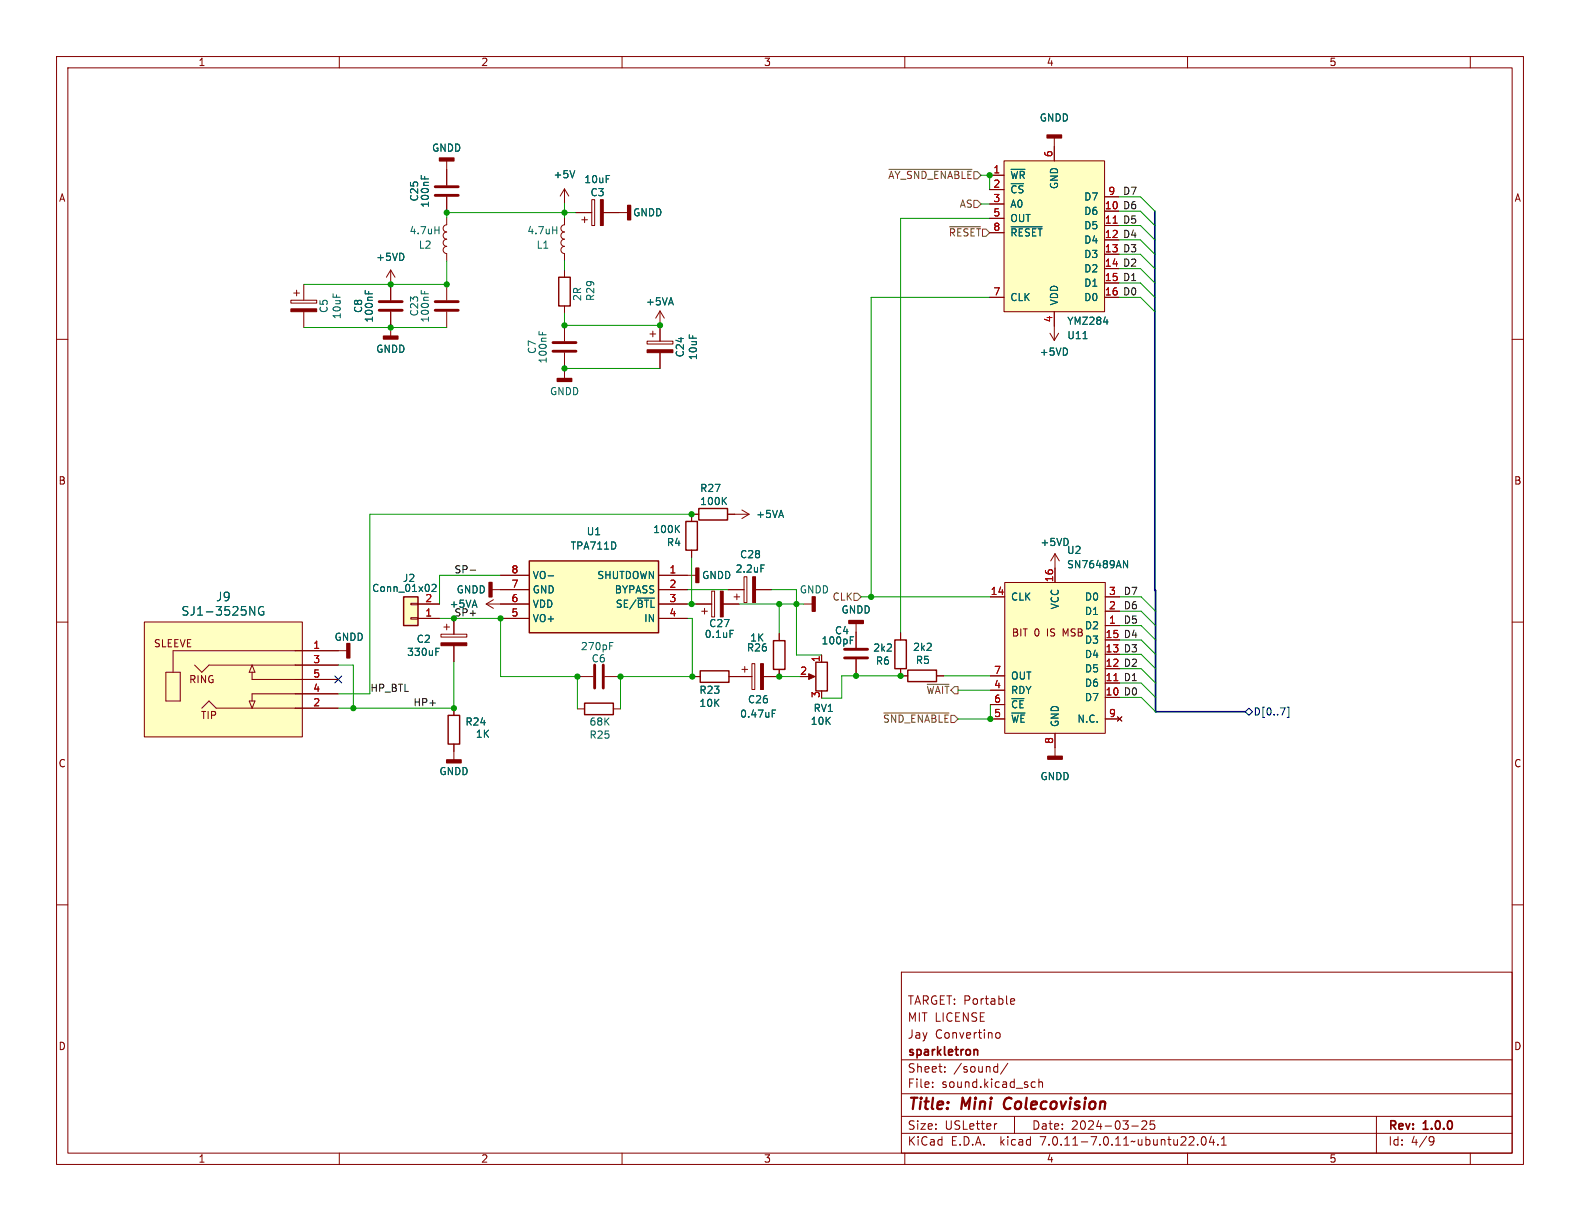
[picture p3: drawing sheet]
<svg xmlns="http://www.w3.org/2000/svg" width="279mm" height="216mm" viewBox="0 0 279 216" stroke-linecap="round" stroke-linejoin="round" font-family="sans-serif">
<g fill="none" stroke="#840000" stroke-width=".18">
<path d="M10 10h259.4v195.9h-259.4zM12 12h255.4v191.9h-255.4zM60 10v2M110 10v2M160 10v2M210 10v2M260 10v2M79 38.5v1.3a.64 .64 0 0 0-.6 .6 .64 .64 0 0 0 .6 .6 .64 .64 0 0 0-.6 .7 .64 .64 0 0 0 .6 .6 .64 .64 0 0 0-.6 .6 .64 .64 0 0 0 .6 .7 .64 .64 0 0 0-.6 .6 .64 .64 0 0 0 .6 .6v1.3M79 28.4v4.4M79 34.8v2.8M99.8 38.5v1.3a.64 .64 0 0 0-.6 .6 .64 .64 0 0 0 .6 .6 .64 .64 0 0 0-.6 .7 .64 .64 0 0 0 .6 .6 .64 .64 0 0 0-.6 .6 .64 .64 0 0 0 .6 .7 .64 .64 0 0 0-.6 .6 .64 .64 0 0 0 .6 .6v1.3M99.8 33.4v2.5"/>
<path d="M99.8 33.4l-.7 1.3M99.8 33.4l.8 1.3M101.9 37.6h2.7M102.9 38.9h1M103.4 38.4v1M104.6 35.3h.6v4.6h-.6zM106.7 37.6h4.3M175 31h2.5M175 33.5h2.5M175 36.1h2.5M175 38.6h2.5M177.5 28.4h17.8v26.7h-17.8z"/>
<path d="M186.4 24.4v4M195.3 37.3h2.6M195.3 39.9h2.6M195.3 34.8h2.6M10 60h2M51.4 53.1h4.6v.5h-4.6zM51.9 51.8h1.1M52.5 51.3v1M53.7 50.3v2.8M53.7 55.1v2.8M69.1 47.8v5.3M69.1 55.1v4.3"/>
<path d="M69.1 47.8l-.8 1.2M69.1 47.8l.7 1.2M79 50.3v2.8M79 55.1v2.8M99.8 47.8v1.2M99.8 54.1v1.3M99.8 57.5v2.8M114.9 59.1h1.1M115.4 58.5v1.1M116.7 55v5.3M116.7 55l-.7 1.3M116.7 55l.8 1.3"/>
<path d="M175 52.6h2.5M175 41.1h2.5M185.7 58.9l.7 1.3M186.4 55.1v5.1M187.2 58.9l-.8 1.3M195.3 42.4h2.6M195.3 45h2.6M195.3 47.5h2.6M195.3 50h2.6M195.3 52.6h2.6M267.4 60h2M99.8 62.4v2.8"/>
<path d="M99.8 65.4v1.5M114.4 60.3h4.6v.5h-4.6zM116.7 62.4v2.8M122.3 97.3v1.3M123.6 90.9h-1.3v1.3M128.7 90.9h3.8M131.2 90.2l1.3 .7M132.5 90.9l-1.3 .8M186.6 97.9l-.8 1.3M186.6 97.9v5.1M186.6 97.9l.7 1.3M10 110h2"/>
<path d="M25.5 110h28v20.3h-28zM29.3 118.9h2.6v5.1h-2.6zM34.4 117.6l1.3 1.3 1.3-1.3h22.8M44.6 117.6l.5 1.3h-1zM44.6 118.9v1.2h15.2M61.3 115.1h-30.7v3.8M72.6 106.7h1.3v.2h-1.3zM72.6 109.2h1.3v.3h-1.3zM73.9 106.8h3.8M73.9 109.3h3.8M78 112.1h4.5v.5h-4.5zM78.5 110.9h1"/>
<path d="M79 110.4v1M80.3 109.3v2.8M80.3 114.2v2.8M86 106.8h7.6M86 106.8l1.2 .8M87 104.3h6.6M87.2 106l-1.2 .8M88.5 101.7h5.1M88.5 109.3h5.1M102.1 119.6h2.8M106.9 119.6h2.8M116.5 101.7h6.6"/>
<path d="M116.5 106.8h5M116.5 104.3h5M116.5 109.3h5M122.6 119.6h1.2M123.1 106.8h2.8M124.1 108.1h1M124.6 107.6v1M125.9 104.5h.5v4.6h-.5zM127.9 106.8h2.8M128.8 104.3h2.8M128.9 119.6h4.1M129.8 105.5h1"/>
<path d="M130.3 105v1M131.2 118.4h1M131.6 102h.5v4.6h-.5zM131.7 117.9v1M133 117.3h.5v4.6h-.5zM133.6 104.3h2.8M137.8 118.4v1.2h-2.8M137.8 112v1.3M142.1 106.8h1.5M142.7 119.6h1.1M145.3 115.8v1.3M151.4 110.2v4.4"/>
<path d="M151.4 116.6v2.8M159.3 118.2v1.3h1.2M159.3 111.9v1.3M165.6 119.5h1.3M175.1 105.5h2.6M175.1 119.5h2.6M177.7 103h17.8v26.7h-17.8zM195.5 105.5h2.5M195.5 110.6h2.5M195.5 118.2h2.5M195.5 115.7h2.5M195.5 113.2h2.5"/>
<path d="M195.5 108.1h2.5M267.4 110h2M35.7 125.2l1.3-1.2 1.2 1.2h21.6M44.1 124h1l-.5 1.2zM59.8 122.7h-15.2v1.3M80.3 125.2v1.3M80.3 131.6v2.8M102.1 125.3h1.3M108.5 125.3h1.2M175.1 122h2.6M175.1 127.1h2.6M175.1 124.6h2.6"/>
<path d="M186.6 129.7v4M195.5 123.3h2.5M195.5 120.8h2.5M195.5 127.1h2.5M197.6 126.7l.8 .8M198.4 126.7l-.8 .8M10 160h2M267.4 160h2M159.4 171.9h108v32h-108zM178.7 177.4l.2 .2 .5-.1M178.7 176.8l.2-.2h.3l.2 .2v.1l-.7 .2M159.4 197.4h108"/>
<path d="M159.4 193.4h108M159.4 187.4h108M164.9 192.1v.2M164.9 191.4v.1M167.1 189.4v.2M167.1 188.7v.1M176 188.6l.4 .1M176.1 182.9l.3-.3 .3 .1 .2 .2v.4l-.2 .2-.3 .1-.3-.3M176.3 198.7l-.3 .1M176.4 188.1v1.5M176.4 189.5l-.4 .1M178.2 188l-1.3 1.9"/>
<path d="M179.4 197.4v3M182.5 192.2h.6M182.5 191.4h.6M183.7 191.4l.2-.1 .4 .1 .1 .9M183.7 190.8v1.5M200.1 199.1h1.2M201.9 198.3l.6-.1 .2 .1 .1 .3-.9 1.1h.9M204.1 198.2h-.7v.7l.2-.1h.5l.1 .2-.1 .5-.2 .2-.5-.2M243.4 197.4v6.5M60 203.9v2M110 203.9v2M159.4 200.4h108"/>
<path d="M160 203.9v2M210 203.9v2M211.8 202.3v.2M212.6 201.1l.2-.1a.81 .81 0 0 1 .6 .6 .81 .81 0 0 1-.3 .8l-.2 .1a.81 .81 0 0 1-.3-1.4zM214.2 200.9l-.3 1.1h.9M214.6 201.5v1M215.4 202.3v.2M216 202.5h.9M216 201.4l.4-.4v1.5M253 201l.5 .1a.99 .99 0 0 1-.4 1.4h-.2M253.6 201.6l-.3 .3h-.3M260 203.9v2"/>
</g>
<path d="M177.8 194.4a1.27 1.27 0 0 0 0 1.6" fill="none" stroke="#840000" stroke-width=".4"/>
<path d="M172.3 185.6h.5l.1 1" fill="none" stroke="#840000" stroke-width=".3"/>
<path d="M98.8 49h2v5.1h-2zM93.6 99.2h22.9v12.7h-22.9zM121.3 92.2h2v5.1h-2zM123.6 89.9h5.1v2h-5.1zM71.4 105.5h2.5v5.1h-2.5zM123.8 118.6h5.1v2.1h-5.1zM136.8 113.3h2v5.1h-2zM144.3 117.1h2v5.1h-2zM158.2 113.2h2.1v5h-2.1zM160.5 118.5h5.1v2h-5.1zM79.2 126.5h2.1v5.1h-2.1zM103.4 124.3h5.1v2.1h-5.1z" fill="none" stroke="#840000" stroke-width=".25"/>
<path d="M77 34.5h4M77 33h4M67.1 54.9h4M67.1 53.3h4M77 54.9h4M77 53.3h4M97.8 62.1h4.1M97.8 60.6h4.1M105.2 117.6v4.1M106.7 117.6v4.1M149.4 116.3h4M149.4 114.8h4" fill="none" stroke="#840000" stroke-width=".51"/>
<g fill="none" stroke="#006464" stroke-width=".18">
<path d="M74.5 31v.6M75.1 31.2v.4M101.6 30.2l-.4 1.2M178.8 29.9h2.5M64.6 51.4v.6M65.2 51.5v.5M74.5 51.4v.6M75.1 51.5v.5M76.9 40.7h.7M77.6 40.1v1.2M95.3 58.6v.6M95.9 58.8v.4"/>
<path d="M97.7 40.7h.8M98.5 40.1v1.2M178.8 40.1h5.5M191.5 59.9h.7M195.2 56.9h.7M119.6 93.5l.6 .7M120.2 92.9l-.8 .7M127.9 88.5l.6 .7M128.5 88l-.8 .7M134.6 99.9h.6M198.7 99.1l.7 1.3v-1.3M44.2 107.2l.8 1.6v-1.6"/>
<path d="M46.6 107.3a.75 .75 0 0 0-.9 .6 .75 .75 0 0 0 .5 .9l.4-.2v-.5h-.2M76.4 103.4l.5-.1 .2 .4-.8 .9h.8M77.1 115.2h.4M77.1 114.6h.6M96.9 101.8h1M107.8 114.2h.4M107.8 113.6h.6M112.7 105.8h3M129.1 111.5h.6M150.4 113.2h.4M150.4 112.6h.6M136.6 126.2h.4"/>
<path d="M136.6 125.5h.6"/>
</g>
<g fill="#840000" stroke="#840000" stroke-width=".25">
<path d="M123.1 100.5h.5v2.5h-.5z"/>
<path d="M67.8 59.4h2.6v.5h-2.6z"/>
<path d="M111 36.3h.5v2.6h-.5z"/>
<path d="M61.3 113.8h.5v2.5h-.5z"/>
<path d="M150.1 109.7h2.6v.5h-2.6z"/>
<path d="M98.6 66.9h2.5v.5h-2.5z"/>
<path d="M143.6 105.5h.5v2.6h-.5z"/>
<path d="M77.7 27.9h2.6v.5h-2.6z"/>
<path d="M185.2 23.9h2.5v.5h-2.5z"/>
<path d="M185.3 133.7h2.5v.5h-2.5z"/>
<path d="M86.5 103h.5v2.5h-.5z"/>
<path d="M79 134.4h2.5v.5h-2.5z"/>
</g>
<g fill="#840000" stroke="#840000" stroke-width=".18">
<path d="M51.4 54.6h4.6v.5h-4.6z"/>
<path d="M106.2 35.3h.5v4.6h-.5z"/>
<path d="M133.1 102h.5v4.6h-.5z"/>
<path d="M114.4 61.8h4.6v.6h-4.6z"/>
<path d="M143 119.1l1.1 .5-1.1 .5z"/>
<path d="M134.5 117.3h.5v4.6h-.5z"/>
<path d="M78 113.7h4.5v.5h-4.5z"/>
<path d="M127.4 104.5h.5v4.6h-.5z"/>
</g>
<g fill="#ffffc2" stroke="#ffffc2" stroke-width=".18">
<path d="M177.5 28.4h17.8v26.7h-17.8z"/>
<path d="M177.7 103h17.8v26.7h-17.8z"/>
<path d="M25.5 110h28v20.3h-28z"/>
<path d="M93.6 99.2h22.9v12.7h-22.9z"/>
<path d="M71.4 105.5h2.5v5.1h-2.5z"/>
</g>
<path d="M196.8 39.5h.8M197 120.4h.7" fill="none" stroke="#a90000" stroke-width=".18"/>
<path d="M157.2 29.9h14.7M172.2 35.4h.6l.7 .7-.7 .6h-.6zM167.9 40.1h5.5M151 104.9h.6l.7 .6-.7 .7h-.6zM156.3 126.1h11.5M164 121h3.8" fill="none" stroke="#725600" stroke-width=".18"/>
<path d="M59.2 119.5l1.2 1.3M60.4 119.5l-1.2 1.3M220.2 125.9l.7-.7 .6 .7-.6 .6zM227.6 125h.3v1.9h-.3" fill="none" stroke="#000084" stroke-width=".18"/>
<path d="M83.1 100.8h1" fill="none" stroke="#0f0f0f" stroke-width=".18"/>
<path d="M204.2 37.3v67.1h.1v21.5h15.9" fill="none" stroke="#000084" stroke-width=".3"/>
<g fill="none" stroke="#009600" stroke-width=".18">
<path d="M99.8 35.9v2.6M101.9 37.6h-22.9v.9M173.5 31h1.5v2.5M173.5 36.1h1.5M175 38.6h-15.7v73.3M197.9 39.9h3.8l2.5 2.5M197.9 37.3h3.8l2.5 2.6M197.9 34.8h3.8l2.5 2.5M53.7 57.9h25.3M79 46.1v4.2h-25.3M99.8 46.1v1.7M99.8 55.4v2.1h16.9"/>
<path d="M175 52.6h-20.9v52.9M197.9 52.6h3.8l2.5 2.5M197.9 42.4h3.8l2.5 2.6M197.9 45h3.8l2.5 2.5M197.9 47.5h3.8l2.5 2.5M197.9 50h3.8l2.5 2.6M116.7 65.2h-16.9v.2M122.3 90.9h-56.9v31.8h-5.6M122.3 98.6v8.2M59.8 117.6h2.7v7.6M77.7 109.3h10.8v10.3h13.6v5.7M80.3 117v8.2h-20.5"/>
<path d="M88.5 101.7h-10.8v5.1M121.5 109.3h.9v10.3M121.5 106.8h1.6M121.5 104.3h7.3M122.6 119.6h-12.9v5.7M130.7 106.8h11.4M136.4 104.3h4.4v11.5h4.5M137.8 119.6h3.7M137.8 106.8v5.2M151.4 119.4v.1M152.3 105.5h22.8M159.3 119.5h-10.5v3.9h-3.5"/>
<path d="M166.9 119.5h8.2M198 113.2h3.8l2.5 2.5M198 108.1h3.8l2.5 2.5M198 105.5h3.8l2.5 2.6M198 115.7h3.8l2.5 2.5M198 118.2h3.8l2.5 2.6M198 110.6h3.8l2.5 2.6M169.4 122h5.7M175.1 124.6v2.5h-5.7M198 120.8h3.8l2.5 2.5M198 123.3h3.8l2.5 2.6"/>
</g>
<g fill="#009600" stroke="#009600" stroke-width=".18">
<circle cx="109.7" cy="119.6" r=".46"/>
<circle cx="122.4" cy="119.6" r=".46"/>
<circle cx="137.8" cy="119.6" r=".46"/>
<circle cx="122.3" cy="106.8" r=".46"/>
<circle cx="159.3" cy="119.5" r=".46"/>
<circle cx="151.4" cy="119.5" r=".46"/>
<circle cx="137.8" cy="106.8" r=".46"/>
<circle cx="79" cy="50.3" r=".46"/>
<circle cx="69.1" cy="57.9" r=".46"/>
<circle cx="69.1" cy="50.3" r=".46"/>
<circle cx="99.8" cy="65.2" r=".46"/>
<circle cx="99.8" cy="57.5" r=".46"/>
<circle cx="116.7" cy="57.5" r=".46"/>
<circle cx="99.8" cy="37.6" r=".46"/>
<circle cx="79" cy="37.6" r=".46"/>
<circle cx="175.1" cy="127.1" r=".46"/>
<circle cx="175" cy="31" r=".46"/>
<circle cx="154.1" cy="105.5" r=".46"/>
<circle cx="122.3" cy="90.9" r=".46"/>
<circle cx="140.8" cy="106.8" r=".46"/>
<circle cx="102.1" cy="119.6" r=".46"/>
<circle cx="62.5" cy="125.2" r=".46"/>
<circle cx="80.3" cy="109.3" r=".46"/>
<circle cx="80.3" cy="125.2" r=".46"/>
<circle cx="88.5" cy="109.3" r=".46"/>
</g>
<g font-size="2.8" fill="#840000">
<text x="160.4" y="196.8">Title:</text>
<text x="170.1" y="196.8">Mini</text>
<text x="178.4" y="196.8">Colecovision</text>
</g>
<g font-size="2.1" fill="#006464">
<text x="38.1" y="106.5">J9</text>
<text x="32" y="109.1">SJ1-3525NG</text>
</g>
<g font-size="2.1" fill="#840000">
<text x="160.4" y="177.9">TARGET: Portable</text>
<text x="160.4" y="183.9">Jay</text>
<text x="160.4" y="180.9">MIT LICENSE</text>
<text x="165.3" y="183.9">Convertino</text>
<text x="160.4" y="189.9">Sheet:</text>
<text x="160.4" y="187.1">sparkletron</text>
<text x="168.6" y="189.9">/sound/</text>
<text x="160.4" y="192.6">File:</text>
<text x="166.5" y="192.6">sound.kicad_sch</text>
<text x="160.4" y="202.8">KiCad</text>
<text x="160.4" y="200">Size:</text>
<text x="167.1" y="200">USLetter</text>
<text x="168.1" y="202.8">E.D.A.</text>
<text x="177" y="202.8">kicad</text>
<text x="182.4" y="200">Date:</text>
<text x="184.2" y="202.8">7.0.11-7.0.11~ubuntu22.04.1</text>
<text x="189.4" y="200">2024-03-25</text>
<text x="245.4" y="200.2">Rev:</text>
<text x="245.4" y="202.8">Id:</text>
<text x="249.5" y="202.8">4/9</text>
<text x="251.8" y="200.2">1.0.0</text>
</g>
<g font-size="1.8" fill="#840000">
<text x="35" y="11.9">1</text>
<text x="85" y="11.9">2</text>
<text x="135" y="11.9">3</text>
<text x="185" y="11.9">4</text>
<text x="235" y="11.9">5</text>
<text x="10.3" y="35.9">A</text>
<text x="267.7" y="35.9">A</text>
<text x="10.3" y="85.9">B</text>
<text x="267.7" y="85.9">B</text>
<text x="178.8" y="112.8">BIT</text>
<text x="182.9" y="112.8">0</text>
<text x="185.3" y="112.8">IS</text>
<text x="188.3" y="112.8">MSB</text>
<text x="27.1" y="114.7">SLEEVE</text>
<text x="33.3" y="121">RING</text>
<text x="35.4" y="127.4">TIP</text>
<text x="10.3" y="135.9">C</text>
<text x="267.7" y="135.9">C</text>
<text x="10.3" y="185.9">D</text>
<text x="267.7" y="185.9">D</text>
<text x="35" y="205.8">1</text>
<text x="85" y="205.8">2</text>
<text x="135" y="205.8">3</text>
<text x="185" y="205.8">4</text>
<text x="235" y="205.8">5</text>
</g>
<g font-size="1.8" fill="#006464">
<text x="183.8" y="21.7">GNDD</text>
<text x="76.3" y="27">GNDD</text>
<text x="74.1" y="35.7" transform="rotate(-90 74.1 35.7)">C25</text>
<text x="97.8" y="31.7">+5V</text>
<text x="103.2" y="32.6">10uF</text>
<text x="104.3" y="34.9">C3</text>
<text x="178.6" y="31.9">~{WR}</text>
<text x="178.6" y="34.4">~{CS}</text>
<text x="187.3" y="33.5" transform="rotate(-90 187.3 33.5)">GND</text>
<text x="191.6" y="35.7">D7</text>
<text x="72.3" y="41.6">4.7uH</text>
<text x="76" y="36.8" transform="rotate(-90 76 36.8)">100nF</text>
<text x="93.2" y="41.6">4.7uH</text>
<text x="111.9" y="38.5">GNDD</text>
<text x="178.6" y="36.9">A0</text>
<text x="178.6" y="39.5">OUT</text>
<text x="191.6" y="38.2">D6</text>
<text x="191.6" y="40.7">D5</text>
<text x="66.4" y="46.3">+5VD</text>
<text x="74" y="44.2">L2</text>
<text x="94.8" y="44.2">L1</text>
<text x="178.6" y="42">~{RESET}</text>
<text x="191.6" y="43.3">D4</text>
<text x="191.6" y="45.8">D3</text>
<text x="103" y="53.3" transform="rotate(-90 103 53.3)">2R</text>
<text x="105.3" y="53.3" transform="rotate(-90 105.3 53.3)">R29</text>
<text x="178.6" y="53.4">CLK</text>
<text x="191.6" y="48.4">D2</text>
<text x="191.6" y="50.9">D1</text>
<text x="191.6" y="53.4">D0</text>
<text x="58.1" y="55.4" transform="rotate(-90 58.1 55.4)">C5</text>
<text x="60.5" y="56.5" transform="rotate(-90 60.5 56.5)">10uF</text>
<text x="64.2" y="55.4" transform="rotate(-90 64.2 55.4)">C8</text>
<text x="66.1" y="57.1" transform="rotate(-90 66.1 57.1)">100nF</text>
<text x="74.1" y="56" transform="rotate(-90 74.1 56)">C23</text>
<text x="76" y="57.1" transform="rotate(-90 76 57.1)">100nF</text>
<text x="114.1" y="54.2">+5VA</text>
<text x="187.3" y="54.1" transform="rotate(-90 187.3 54.1)">VDD</text>
<text x="188.6" y="57.6">YMZ284</text>
<text x="66.4" y="62.6">GNDD</text>
<text x="95" y="62.7" transform="rotate(-90 95 62.7)">C7</text>
<text x="96.9" y="64.4" transform="rotate(-90 96.9 64.4)">100nF</text>
<text x="121.1" y="63.3" transform="rotate(-90 121.1 63.3)">C24</text>
<text x="123.4" y="63.8" transform="rotate(-90 123.4 63.8)">10uF</text>
<text x="183.8" y="63.1">+5VD</text>
<text x="188.6" y="60.2">U11</text>
<text x="97.2" y="70.1">GNDD</text>
<text x="123.7" y="89.5">100K</text>
<text x="123.7" y="87.2">R27</text>
<text x="103.7" y="94.8">U1</text>
<text x="115.4" y="94.5">100K</text>
<text x="133.6" y="91.8">+5VA</text>
<text x="100.8" y="97.4">TPA711D</text>
<text x="117.8" y="96.8">R4</text>
<text x="130" y="101.4">2.2uF</text>
<text x="130.8" y="98.9">C28</text>
<text x="183.9" y="96.7">+5VD</text>
<text x="188.6" y="98.1">U2</text>
<text x="188.6" y="100.7">SN76489AN</text>
<text x="65.7" y="104.9">Conn_01x02</text>
<text x="71.1" y="103.1">J2</text>
<text x="79.4" y="107.7">+5VA</text>
<text x="80.7" y="105.1">GNDD</text>
<text x="94.1" y="107.7">VDD</text>
<text x="94.1" y="105.1">GND</text>
<text x="94.1" y="102.6">VO-</text>
<text x="105.5" y="102.6">SHUTDOWN</text>
<text x="108.6" y="105.1">BYPASS</text>
<text x="108.8" y="107.7">SE/~{BTL}</text>
<text x="124.1" y="102.6">GNDD</text>
<text x="141.3" y="105.1">GNDD</text>
<text x="178.7" y="106.4">CLK</text>
<text x="187.4" y="107.8" transform="rotate(-90 187.4 107.8)">VCC</text>
<text x="191.8" y="106.4">D0</text>
<text x="59.1" y="113.5">GNDD</text>
<text x="73.6" y="113.9">C2</text>
<text x="80.3" y="109.1">SP+</text>
<text x="94.1" y="110.2">VO+</text>
<text x="113.8" y="110.2">IN</text>
<text x="124.5" y="113">0.1uF</text>
<text x="125.3" y="111.1">C27</text>
<text x="132.6" y="113.6">1K</text>
<text x="147.5" y="112.4">C4</text>
<text x="148.7" y="108.7">GNDD</text>
<text x="191.8" y="111.5">D2</text>
<text x="191.8" y="108.9">D1</text>
<text x="71.9" y="116.2">330uF</text>
<text x="102.6" y="115.2">270pF</text>
<text x="104.5" y="117.3">C6</text>
<text x="132" y="115.4">R26</text>
<text x="145.2" y="114.1">100pF</text>
<text x="154.3" y="115.4">2k2</text>
<text x="154.8" y="117.7">R6</text>
<text x="161.4" y="115.3">2k2</text>
<text x="161.9" y="117.6">R5</text>
<text x="191.8" y="119.1">D5</text>
<text x="191.8" y="116.6">D4</text>
<text x="191.8" y="114">D3</text>
<text x="123.6" y="122.9">R23</text>
<text x="123.6" y="125.2">10K</text>
<text x="132.2" y="124.6">C26</text>
<text x="178.7" y="122.9">RDY</text>
<text x="178.7" y="125.5">~{CE}</text>
<text x="178.7" y="120.4">OUT</text>
<text x="191.8" y="124.2">D7</text>
<text x="191.8" y="121.6">D6</text>
<text x="82.2" y="128.5">R24</text>
<text x="84" y="130.7">1K</text>
<text x="104.1" y="130.8">R25</text>
<text x="104.1" y="128.5">68K</text>
<text x="130.8" y="127.1">0.47uF</text>
<text x="143.3" y="128.4">10K</text>
<text x="143.8" y="126.1">RV1</text>
<text x="178.7" y="128">~{WE}</text>
<text x="187.4" y="128.7" transform="rotate(-90 187.4 128.7)">GND</text>
<text x="190.4" y="128">N.C.</text>
<text x="77.6" y="137.3">GNDD</text>
<text x="183.9" y="138.2">GNDD</text>
</g>
<g font-size="1.8" fill="#a90000">
<text x="186.2" y="27.9" transform="rotate(-90 186.2 27.9)">6</text>
<text x="175.6" y="30.7">1</text>
<text x="175.6" y="33.3">2</text>
<text x="175.6" y="35.8">3</text>
<text x="195.9" y="34.5">9</text>
<text x="175.6" y="38.4">5</text>
<text x="175.6" y="40.9">8</text>
<text x="195.3" y="37.1">10</text>
<text x="195.3" y="39.6">11</text>
<text x="195.3" y="42.2">12</text>
<text x="195.3" y="44.7">13</text>
<text x="195.3" y="47.2">14</text>
<text x="175.6" y="52.3">7</text>
<text x="195.3" y="49.8">15</text>
<text x="195.3" y="52.3">16</text>
<text x="186.2" y="57.1" transform="rotate(-90 186.2 57.1)">4</text>
<text x="90.4" y="101.5">8</text>
<text x="118.3" y="101.5">1</text>
<text x="75.1" y="106.6">2</text>
<text x="90.4" y="106.6">6</text>
<text x="90.4" y="104">7</text>
<text x="118.3" y="104">2</text>
<text x="118.3" y="106.6">3</text>
<text x="175.1" y="105.3">14</text>
<text x="186.3" y="103" transform="rotate(-90 186.3 103)">16</text>
<text x="196" y="107.8">2</text>
<text x="196" y="105.3">3</text>
<text x="75.1" y="109.1">1</text>
<text x="90.4" y="109.1">5</text>
<text x="118.3" y="109.1">4</text>
<text x="195.4" y="112.9">15</text>
<text x="196" y="110.4">1</text>
<text x="55.3" y="114.8">1</text>
<text x="55.3" y="117.3">3</text>
<text x="55.3" y="119.9">5</text>
<text x="141.4" y="119.4">2</text>
<text x="145" y="117.2" transform="rotate(-90 145 117.2)">1</text>
<text x="175.7" y="119.3">7</text>
<text x="195.4" y="118">12</text>
<text x="195.4" y="115.4">13</text>
<text x="55.3" y="125">2</text>
<text x="55.3" y="122.4">4</text>
<text x="145" y="123.5" transform="rotate(-90 145 123.5)">3</text>
<text x="175.7" y="121.8">4</text>
<text x="175.7" y="124.3">6</text>
<text x="195.4" y="123.1">10</text>
<text x="195.4" y="120.5">11</text>
<text x="175.7" y="126.9">5</text>
<text x="186.3" y="131.6" transform="rotate(-90 186.3 131.6)">8</text>
<text x="196" y="126.9">9</text>
</g>
<g font-size="1.8" fill="#725600">
<text x="157" y="31.9">~{AY_SND_ENABLE}</text>
<text x="169.6" y="36.9">AS</text>
<text x="167.7" y="42">~{RESET}</text>
<text x="147.1" y="106.4">CLK</text>
<text x="163.7" y="122.9">~{WAIT}</text>
<text x="156.1" y="128">~{SND_ENABLE}</text>
</g>
<g font-size="1.8" fill="#0f0f0f">
<text x="198.5" y="34.5">D7</text>
<text x="198.5" y="39.6">D5</text>
<text x="198.5" y="37.1">D6</text>
<text x="198.5" y="47.2">D2</text>
<text x="198.5" y="42.2">D4</text>
<text x="198.5" y="44.7">D3</text>
<text x="198.5" y="49.8">D1</text>
<text x="198.5" y="52.3">D0</text>
<text x="80.3" y="101.5">SP-</text>
<text x="198.6" y="105.3">D7</text>
<text x="198.6" y="107.8">D6</text>
<text x="198.6" y="110.4">D5</text>
<text x="198.6" y="112.9">D4</text>
<text x="198.6" y="118">D2</text>
<text x="198.6" y="115.4">D3</text>
<text x="65.4" y="122.4">HP_BTL</text>
<text x="73" y="125">HP+</text>
<text x="198.6" y="120.5">D1</text>
<text x="198.6" y="123.1">D0</text>
</g>
<text font-size="1.8" fill="#000084" x="221.6" y="126.7">D[0..7]</text>
</svg>
